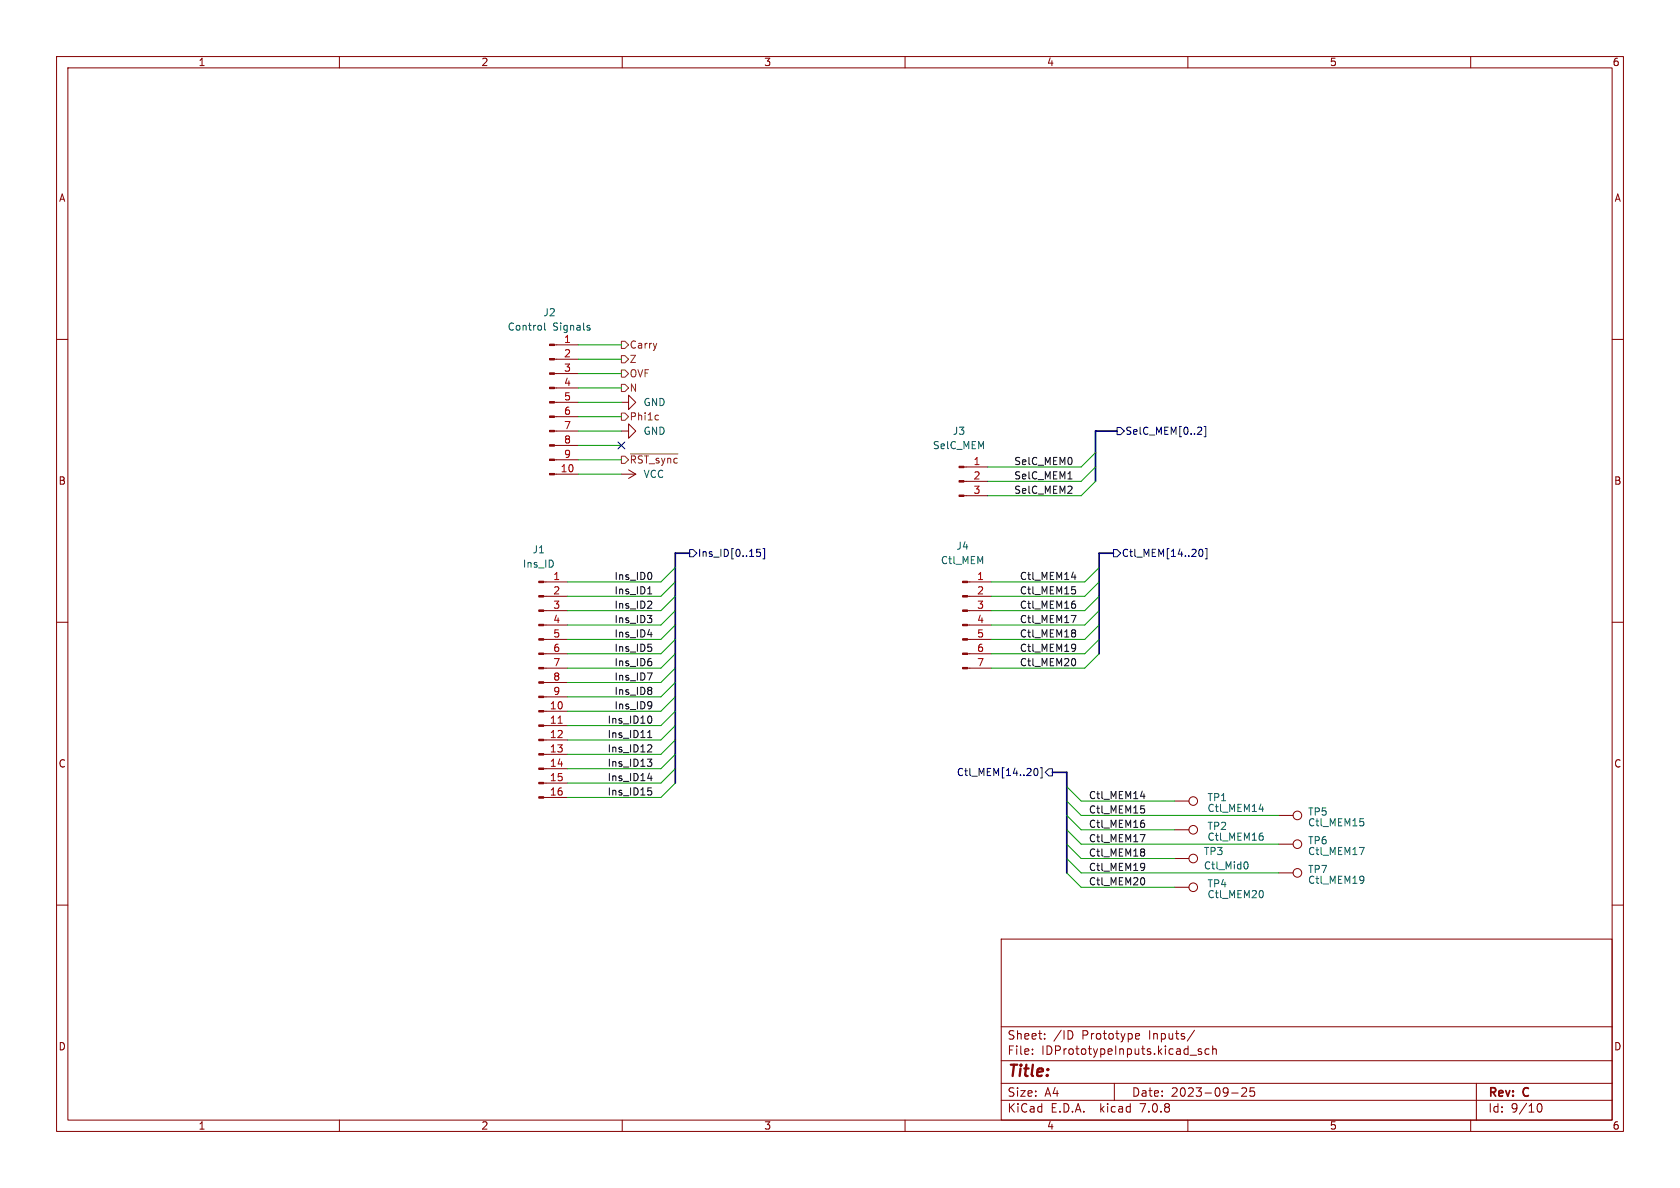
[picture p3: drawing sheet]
<svg xmlns="http://www.w3.org/2000/svg" width="297mm" height="210mm" viewBox="0 0 297 210" stroke-linecap="round" stroke-linejoin="round" font-family="sans-serif">
<g fill="none" stroke="#840000" stroke-width=".18">
<path d="M10 10h277v190h-277zM12 12h273v186h-273zM60 10v2M110 10v2M160 10v2M210 10v2M260 10v2M10 60h2M285 60h2M98 78.7h4.2M98 76.2h4.2M98 73.7h4.2"/>
<path d="M98 71.1h4.2M98 68.6h4.2M98 66h4.2M98 63.5h4.2M98 61h4.2M109.9 71.1h1.2v-1.2l1.3 1.2-1.3 1.3v-1.3M109.9 76.2h1.2v-1.3l1.3 1.3-1.3 1.3v-1.3M98 83.8h4.2M98 81.3h4.2M109.9 83.8h2.5M111.1 83.1l1.3 .7M112.4 83.8l-1.3 .8"/>
<path d="M170.4 87.6h4.2M170.4 85.1h4.2M170.4 82.6h4.2M10 110h2M96.1 118.1h4.2M96.1 115.6h4.2M96.1 113h4.2M96.1 110.5h4.2M96.1 108h4.2M96.1 105.4h4.2M96.1 102.9h4.2M171 118.1h4.3"/>
<path d="M171 115.6h4.3M171 113h4.3M171 110.5h4.3M171 108h4.3M171 105.4h4.3M171 102.9h4.3M285 110h2M96.1 138.4h4.2M96.1 135.9h4.2M96.1 133.4h4.2M96.1 130.8h4.2M96.1 128.3h4.2"/>
<path d="M96.1 125.7h4.2M96.1 123.2h4.2M96.1 120.7h4.2M10 160h2M96.1 141h4.2M207.6 141.6h2.6M207.6 146.7h2.6M207.6 151.8h2.6M207.6 156.8h2.6M226.1 149.2h2.5M226.1 154.3h2.5M226.1 144.1h2.5"/>
<path d="M285 160h2M177 166h108v32h-108zM60 198v2M110 198v2M160 198v2M177 194.5h108M177 191.5h108M177 187.5h108M177 181.5h108M182.5 186.3v.1M182.5 185.5v.1M184.7 183.6v.1"/>
<path d="M184.7 182.8v.1M189.5 182.4l.2 .4-.2 .7M197 191.5v3M200.8 182.8l.4-.1 .3 .4-.8 .1M200.8 183.6h.6M210 198v2M210.4 186.5h1.1M211.2 182.1l-1.3 2M212.4 185.5l-.4-.1-.2 .2 .1 .2 .5 .2v.3h-.6M213.7 185.5l-.4-.1-.3 .3v.4l.2 .2h.5M214.4 185.5l.2-.1 .4 .1v.9M214.4 184.9v1.5"/>
<path d="M217.7 193.2h1.2M219.5 192.4l.6-.1 .2 .1 .1 .3-.9 1.1h.9M221.7 192.3h-.7v.7l.2-.1h.5l.1 .3-.1 .5-.2 .1-.5-.1M260 198v2M261 191.5v6.5M271.7 195.7l.2-.5 .2-.1a.8 .8 0 0 1 .5 .7 .8 .8 0 0 1-.5 .8l-.2-.1-.2-.5"/>
<circle cx="210.9" cy="156.8" r=".76"/>
<circle cx="210.9" cy="151.8" r=".76"/>
<circle cx="210.9" cy="141.6" r=".76"/>
<circle cx="210.9" cy="146.7" r=".76"/>
<circle cx="229.4" cy="149.2" r=".76"/>
<circle cx="229.4" cy="144.1" r=".76"/>
<circle cx="229.4" cy="154.3" r=".76"/>
</g>
<g fill="#840000" stroke="#840000" stroke-width=".18">
<path d="M169.5 87.5h.9v.3h-.9z"/>
<path d="M169.5 85h.9v.2h-.9z"/>
<path d="M169.5 82.4h.9v.3h-.9z"/>
<path d="M97.2 83.7h.8v.2h-.8z"/>
<path d="M97.2 81.2h.8v.2h-.8z"/>
<path d="M97.2 78.6h.8v.3h-.8z"/>
<path d="M97.2 76.1h.8v.2h-.8z"/>
<path d="M97.2 73.5h.8v.3h-.8z"/>
<path d="M97.2 71h.8v.2h-.8z"/>
<path d="M97.2 68.5h.8v.2h-.8z"/>
<path d="M97.2 65.9h.8v.3h-.8z"/>
<path d="M97.2 63.4h.8v.2h-.8z"/>
<path d="M97.2 60.8h.8v.3h-.8z"/>
<path d="M95.2 140.8h.9v.3h-.9z"/>
<path d="M95.2 138.3h.9v.3h-.9z"/>
<path d="M95.2 135.8h.9v.2h-.9z"/>
<path d="M95.2 133.2h.9v.3h-.9z"/>
<path d="M95.2 130.7h.9v.2h-.9z"/>
<path d="M95.2 128.1h.9v.3h-.9z"/>
<path d="M95.2 125.6h.9v.3h-.9z"/>
<path d="M95.2 123.1h.9v.2h-.9z"/>
<path d="M95.2 120.5h.9v.3h-.9z"/>
<path d="M95.2 118h.9v.2h-.9z"/>
<path d="M95.2 115.4h.9v.3h-.9z"/>
<path d="M95.2 112.9h.9v.3h-.9z"/>
<path d="M95.2 110.4h.9v.2h-.9z"/>
<path d="M95.2 107.8h.9v.3h-.9z"/>
<path d="M95.2 105.3h.9v.2h-.9z"/>
<path d="M95.2 102.7h.9v.3h-.9z"/>
<path d="M170.2 118h.8v.2h-.8z"/>
<path d="M170.2 115.4h.8v.3h-.8z"/>
<path d="M170.2 112.9h.8v.3h-.8z"/>
<path d="M170.2 110.4h.8v.2h-.8z"/>
<path d="M170.2 107.8h.8v.3h-.8z"/>
<path d="M170.2 105.3h.8v.2h-.8z"/>
<path d="M170.2 102.7h.8v.3h-.8z"/>
</g>
<g fill="none" stroke="#006464" stroke-width=".18">
<path d="M96.3 57.1v1.1l.2 .2M104 57.9l.3 .1v.2l-.2 .2h-.2M104 57.5l.3 .1M220.2 152.3a.68 .68 0 0 1 .5 .7 .68 .68 0 0 1-.5 .6M222.6 143h.8M223 147.3h.2M223.1 147.7l.2 .3v.3l-.2 .2M223.1 157.5l.2 .4-.2 .7M223.2 142.6v.9M240.3 149.8h.9l-.6 1.3M240.4 144.7h.6M240.9 154.9l.1 .1a1.07 1.07 0 0 1-.1 1"/>
<path d="M240.9 145.2l.2 .3v.3l-.2 .2M241.1 155.4l-.2 .3"/>
</g>
<path d="M98.7 127.9h.7" fill="none" stroke="#a90000" stroke-width=".18"/>
<path d="M109.9 65.4h.6l.6 .6-.6 .7h-.6zM109.9 62.9h.6l.6 .6-.6 .6h-.6zM109.9 67.9h.6l.6 .7-.6 .6h-.6zM109.9 60.3h.6l.6 .7-.6 .6h-.6zM109.9 73h.6l.6 .7-.6 .6h-.6zM116 73.4l.4 .1M116.4 74.2h-.4M109.9 80.6h.6l.6 .7-.6 .6h-.6zM111.5 80.2h8.3" fill="none" stroke="#725600" stroke-width=".18"/>
<g fill="none" stroke="#000084" stroke-width=".18">
<path d="M109.2 78.1l1.3 1.2M110.5 78.1l-1.3 1.2M197.5 75.6h.6l.7 .6-.7 .6h-.6zM212.2 75.5l.2 .3v.3l-.7 .7h.7M212.9 75.4h.3v1.8h-.3M121.9 97.2h.7l.6 .6-.6 .6h-.7zM133.8 97.1h.6M133.8 97.6h.4l.3 .2-.2 .5h-.5M134.9 97h.3v1.8h-.3M196.8 97.2h.7l.6 .6-.6 .6h-.7zM212 97.2l.2-.1a.68 .68 0 0 1 .5 .6 .68 .68 0 0 1-.5 .7l-.2-.2-.1-.3zM213.1 97h.3v1.8h-.3"/>
<path d="M182.9 136l.2-.2a.68 .68 0 0 1 .4 .7 .68 .68 0 0 1-.4 .6l-.2-.1-.1-.4zM183.9 135.7h.3v1.8h-.3M185.4 135.9h.7v1.3h-.7l-.6-.7z"/>
</g>
<g fill="none" stroke="#0f0f0f" stroke-width=".18">
<path d="M188.8 84.7h.7M114.4 108.8h.8l-.4 .5M114.4 119h.9l-.6 1.2M114.5 105h.7M114.5 112.2h.8M115.1 106.3l.1 .2v.3l-.8 .7h.8M115.2 101.4v.8M115.2 109.4v.5M115.2 114.5v.5M115.2 117v.6M189.4 108.8h.8l-.5 1.3M189.4 102h.8"/>
<path d="M189.5 103.7h.6M189.8 106.3h.2M189.9 106.7l.3 .3v.3l-.3 .2M189.9 104.2l.3 .2v.3l-.3 .3M189.9 111.3l.3 .3-.3 .3 .3 .2v.3l-.3 .2M189.9 113.9l.2 .1a1.07 1.07 0 0 1-.1 1M190 116.5l.2 .4-.2 .7M190 101.6v.8M190.2 114.4l-.3 .3M114.4 134.2h.8l-.4 .5 .4 .1v.4l-.2 .3h-.4M114.5 130.4h.7M114.5 137.6h.8"/>
<path d="M114.6 139.3h.6M114.6 129.4l.3-.3v1.3M114.7 131.7h.4l.1 .3-.8 .9h.8M114.7 139.8h.3l.2 .2-.1 .5h-.4M114.9 126.6a.79 .79 0 0 1 0 1.2M115.1 137.2v.8M115.2 121.6v.3M115.2 122.2v.4M115.2 124.2v.8M115.2 124.6v.1M201.6 147.5h.8l-.5 1.3M201.6 140.8h.8"/>
<path d="M201.7 142.5h.6M202 145h.2M202.1 142.9l.3 .3v.3l-.3 .2M202.1 145.5l.3 .2v.3l-.3 .3M202.1 150.1l.3 .2-.3 .3 .3 .3v.2l-.3 .2M202.1 152.6l.2 .1a1.07 1.07 0 0 1-.1 1.1M202.2 155.2l.2 .4-.2 .8M202.2 140.3v.9M202.4 153.2l-.3 .2"/>
</g>
<path d="M197.5 76.2h-3.8v8.9M121.9 97.8h-2.5v40.6M196.8 97.8h-2.5v17.8M186.1 136.5h2.5v17.8" fill="none" stroke="#000084" stroke-width=".3"/>
<g fill="none" stroke="#009600" stroke-width=".18">
<path d="M102.2 63.5h7.7M102.2 61h7.7M102.2 71.1h7.7M102.2 73.7h7.7M102.2 66h7.7M102.2 68.6h7.7M102.2 76.2h7.7M102.2 78.7h7.7M102.2 83.8h7.7M102.2 81.3h7.7M193.7 82.6l-2.6 2.5h-16.5M193.7 80l-2.6 2.6h-16.5"/>
<path d="M193.7 85.1l-2.6 2.5h-16.5M119.4 115.6l-2.6 2.5h-16.5M119.4 113l-2.6 2.6h-16.5M119.4 105.4l-2.6 2.6h-16.5M119.4 108l-2.6 2.5h-16.5M119.4 100.3l-2.6 2.6h-16.5M119.4 110.5l-2.6 2.5h-16.5M119.4 102.9l-2.6 2.5h-16.5M119.4 118.1l-2.6 2.6h-16.5M194.3 115.6l-2.5 2.5h-16.5M194.3 113l-2.5 2.6h-16.5M194.3 105.4l-2.5 2.6h-16.5"/>
<path d="M194.3 108l-2.5 2.5h-16.5M194.3 100.3l-2.5 2.6h-16.5M194.3 110.5l-2.5 2.5h-16.5M194.3 102.9l-2.5 2.5h-16.5M119.4 138.4l-2.6 2.6h-16.5M119.4 133.4l-2.6 2.5h-16.5M119.4 130.8l-2.6 2.6h-16.5M119.4 135.9l-2.6 2.5h-16.5M119.4 123.2l-2.6 2.5h-16.5M119.4 128.3l-2.6 2.5h-16.5M119.4 120.7l-2.6 2.5h-16.5M119.4 125.7l-2.6 2.6h-16.5"/>
<path d="M188.6 139.1l2.5 2.5h16.5M188.6 154.3l2.5 2.5h16.5M188.6 146.7l2.5 2.5h35M188.6 149.2l2.5 2.6h16.5M188.6 151.8l2.5 2.5h35M188.6 144.1l2.5 2.6h16.5M188.6 141.6l2.5 2.5h35"/>
</g>
<text font-size="2.8" fill="#840000" x="178" y="190.9">Title:</text>
<g font-size="2.1" fill="#840000">
<text x="178" y="184">Sheet:</text>
<text x="186.2" y="184">/ID</text>
<text x="191.3" y="184">Prototype</text>
<text x="203.3" y="184">Inputs/</text>
<text x="178" y="186.7">File:</text>
<text x="184.1" y="186.7">IDPrototypeInputs.kicad_sch</text>
<text x="178" y="196.9">KiCad</text>
<text x="178" y="194.1">Size:</text>
<text x="184.7" y="194.1">A4</text>
<text x="185.7" y="196.9">E.D.A.</text>
<text x="194.6" y="196.9">kicad</text>
<text x="200" y="194.1">Date:</text>
<text x="201.8" y="196.9">7.0.8</text>
<text x="207" y="194.1">2023-09-25</text>
<text x="263" y="194.3">Rev:</text>
<text x="263" y="196.9">Id:</text>
<text x="267.1" y="196.9">9/10</text>
<text x="269.4" y="194.3">C</text>
</g>
<g font-size="1.8" fill="#840000">
<text x="35" y="11.9">1</text>
<text x="85" y="11.9">2</text>
<text x="135" y="11.9">3</text>
<text x="185" y="11.9">4</text>
<text x="235" y="11.9">5</text>
<text x="285" y="11.9">6</text>
<text x="10.3" y="35.9">A</text>
<text x="285.3" y="35.9">A</text>
<text x="10.3" y="85.9">B</text>
<text x="285.3" y="85.9">B</text>
<text x="10.3" y="135.9">C</text>
<text x="285.3" y="135.9">C</text>
<text x="10.3" y="185.9">D</text>
<text x="285.3" y="185.9">D</text>
<text x="35" y="199.9">1</text>
<text x="85" y="199.9">2</text>
<text x="135" y="199.9">3</text>
<text x="185" y="199.9">4</text>
<text x="235" y="199.9">5</text>
<text x="285" y="199.9">6</text>
</g>
<g font-size="1.8" fill="#006464">
<text x="89.6" y="58.6">Control</text>
<text x="96" y="56.1">J2</text>
<text x="97.7" y="58.6">Signals</text>
<text x="113.7" y="72">GND</text>
<text x="113.7" y="77.1">GND</text>
<text x="168.4" y="77.1">J3</text>
<text x="164.8" y="79.6">SelC_MEM</text>
<text x="113.7" y="84.7">VCC</text>
<text x="92.3" y="100.6">Ins_ID</text>
<text x="94.1" y="98">J1</text>
<text x="166.2" y="99.9">Ctl_MEM</text>
<text x="169" y="97.4">J4</text>
<text x="213.4" y="141.8">TP1</text>
<text x="213.4" y="143.7">Ctl_MEM14</text>
<text x="213.4" y="146.9">TP2</text>
<text x="213.4" y="148.8">Ctl_MEM16</text>
<text x="231.1" y="149.5">TP6</text>
<text x="231.1" y="144.4">TP5</text>
<text x="231.1" y="146.3">Ctl_MEM15</text>
<text x="212.7" y="151.4">TP3</text>
<text x="212.7" y="153.9">Ctl_Mid0</text>
<text x="231.1" y="151.4">Ctl_MEM17</text>
<text x="231.1" y="154.5">TP7</text>
<text x="213.4" y="157.1">TP4</text>
<text x="213.4" y="159">Ctl_MEM20</text>
<text x="231.1" y="156.4">Ctl_MEM19</text>
</g>
<g font-size="1.8" fill="#a90000">
<text x="99.6" y="60.7">1</text>
<text x="99.6" y="63.2">2</text>
<text x="99.6" y="65.8">3</text>
<text x="99.6" y="68.3">4</text>
<text x="99.6" y="70.9">5</text>
<text x="99.6" y="73.4">6</text>
<text x="99.6" y="75.9">7</text>
<text x="99" y="83.6">10</text>
<text x="99.6" y="78.5">8</text>
<text x="99.6" y="81">9</text>
<text x="172" y="82.3">1</text>
<text x="172" y="84.8">2</text>
<text x="172" y="87.4">3</text>
<text x="97.7" y="102.6">1</text>
<text x="97.7" y="105.2">2</text>
<text x="97.7" y="107.7">3</text>
<text x="172.6" y="102.6">1</text>
<text x="172.6" y="105.2">2</text>
<text x="172.6" y="107.7">3</text>
<text x="97.7" y="110.2">4</text>
<text x="97.7" y="112.8">5</text>
<text x="172.6" y="110.2">4</text>
<text x="172.6" y="112.8">5</text>
<text x="97.7" y="115.3">6</text>
<text x="97.7" y="117.9">7</text>
<text x="172.6" y="115.3">6</text>
<text x="172.6" y="117.9">7</text>
<text x="97.1" y="125.5">10</text>
<text x="97.7" y="120.4">8</text>
<text x="97.7" y="122.9">9</text>
<text x="97.1" y="128">11</text>
<text x="97.1" y="130.6">12</text>
<text x="97.1" y="133.1">13</text>
<text x="97.1" y="135.6">14</text>
<text x="97.1" y="138.2">15</text>
<text x="97.1" y="140.7">16</text>
</g>
<g font-size="1.8" fill="#725600">
<text x="111.2" y="64.4">Z</text>
<text x="111.2" y="61.8">Carry</text>
<text x="111.2" y="66.9">OVF</text>
<text x="111.2" y="69.4">N</text>
<text x="111.2" y="74.5">Phi1c</text>
<text x="111.2" y="82.1">~{RST_sync}</text>
</g>
<g font-size="1.8" fill="#000084">
<text x="198.9" y="77.1">SelC_MEM[0..2]</text>
<text x="123.3" y="98.7">Ins_ID[0..15]</text>
<text x="198.2" y="98.7">Ctl_MEM[14..20]</text>
<text x="169.1" y="137.4">Ctl_MEM[14..20]</text>
</g>
<g font-size="1.8" fill="#0f0f0f">
<text x="179.2" y="82.3">SelC_MEM0</text>
<text x="179.2" y="87.4">SelC_MEM2</text>
<text x="179.2" y="84.8">SelC_MEM1</text>
<text x="108.5" y="102.6">Ins_ID0</text>
<text x="108.5" y="105.1">Ins_ID1</text>
<text x="108.5" y="107.7">Ins_ID2</text>
<text x="180.2" y="102.6">Ctl_MEM14</text>
<text x="180.2" y="107.7">Ctl_MEM16</text>
<text x="180.2" y="105.1">Ctl_MEM15</text>
<text x="108.5" y="110.2">Ins_ID3</text>
<text x="108.5" y="112.8">Ins_ID4</text>
<text x="180.2" y="110.2">Ctl_MEM17</text>
<text x="180.2" y="112.8">Ctl_MEM18</text>
<text x="108.5" y="115.3">Ins_ID5</text>
<text x="108.5" y="117.8">Ins_ID6</text>
<text x="180.2" y="115.3">Ctl_MEM19</text>
<text x="180.2" y="117.8">Ctl_MEM20</text>
<text x="108.5" y="120.4">Ins_ID7</text>
<text x="108.5" y="122.9">Ins_ID8</text>
<text x="108.5" y="125.5">Ins_ID9</text>
<text x="107.3" y="130.5">Ins_ID11</text>
<text x="107.3" y="128">Ins_ID10</text>
<text x="107.3" y="133.1">Ins_ID12</text>
<text x="107.3" y="135.6">Ins_ID13</text>
<text x="107.3" y="140.7">Ins_ID15</text>
<text x="107.3" y="138.2">Ins_ID14</text>
<text x="192.4" y="141.3">Ctl_MEM14</text>
<text x="192.4" y="143.9">Ctl_MEM15</text>
<text x="192.4" y="149">Ctl_MEM17</text>
<text x="192.4" y="146.4">Ctl_MEM16</text>
<text x="192.4" y="154">Ctl_MEM19</text>
<text x="192.4" y="151.5">Ctl_MEM18</text>
<text x="192.4" y="156.6">Ctl_MEM20</text>
</g>
</svg>
